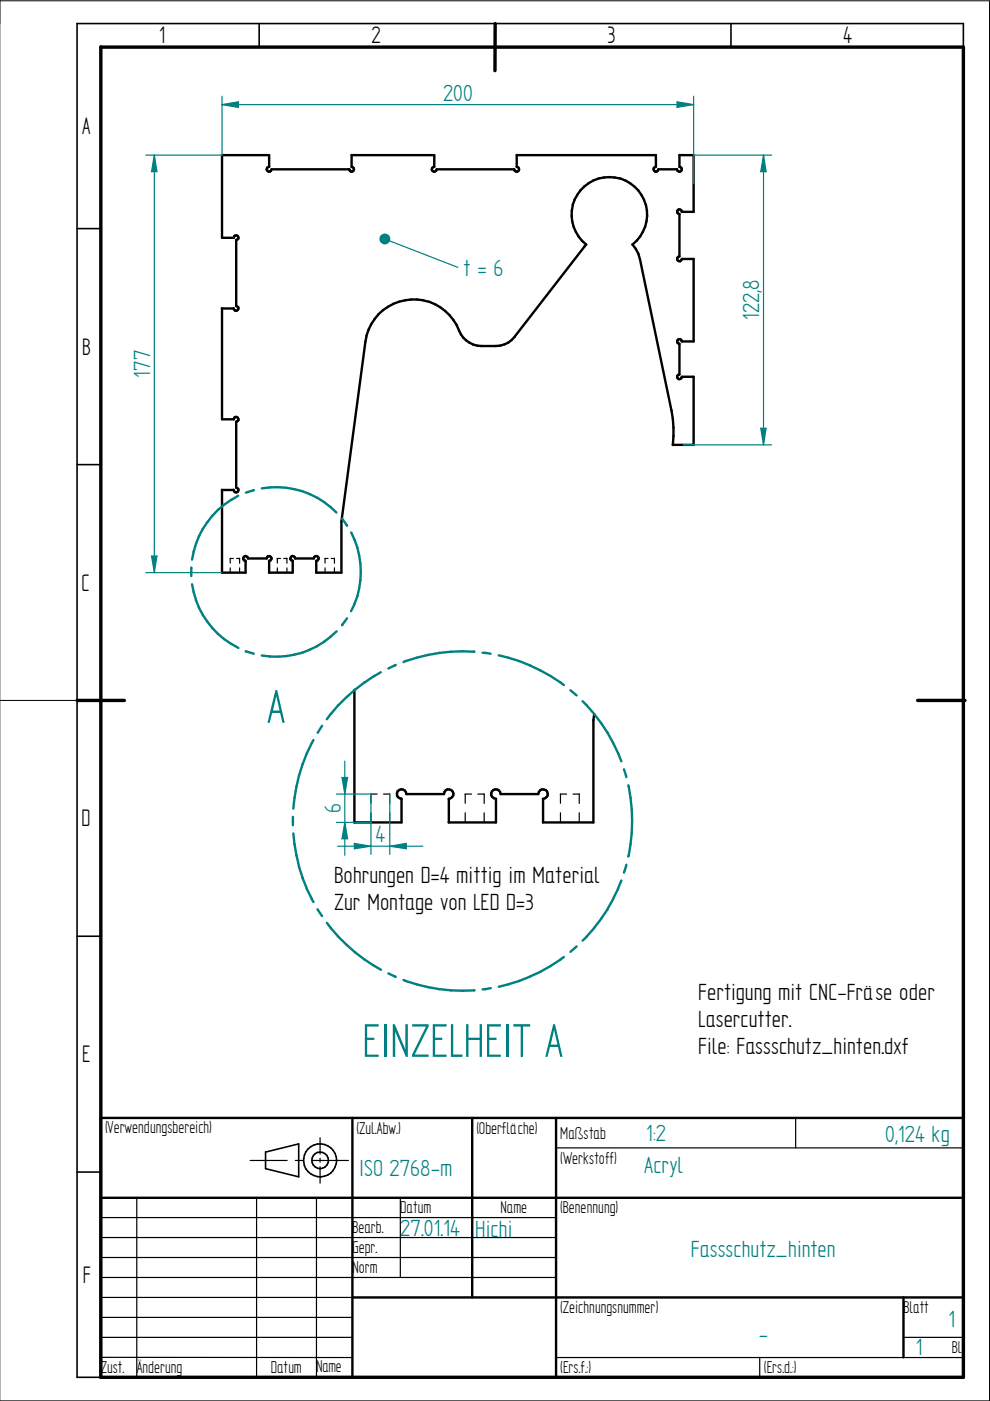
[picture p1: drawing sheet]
<svg xmlns="http://www.w3.org/2000/svg" width="210mm" height="297mm" viewBox="0 0 210 297" stroke-linecap="round" stroke-linejoin="round" font-family="sans-serif">
<path d="M0 0v297h209.8v-296.8h-209.8M0 148.5h16.3" fill="none" stroke="#000" stroke-width=".21"/>
<g fill="none" stroke="#000" stroke-width=".34">
<path d="M16.3 5v287h5.1M16.3 5h188v5M54.9 5v5M105 5v5M155 5v5M16.3 48.5h5.1M16.3 98.5h5.1M16.3 148.5h5.1M16.3 198.5h5.1M16.3 248.5h5.1M56.3 244.2v3.6l7 1.7v-7l-7 1.8M64.4 246.4l.2 .7"/>
<path d="M64.4 245.6v.8M64.5 247.1l.4 .7M64.6 244.9l-.2 .8M64.8 247.8l.5 .6M65.3 248.4l.6 .5M65.3 243.6l-.7 1.3M65.9 248.9l.7 .4M65.9 243.1l-.6 .5M66.1 246l.1 .5M66.2 246.5l.3 .6M66.4 247l.4 .4M66.5 244.9l-.4 1.1"/>
<path d="M66.5 249.2l.8 .3M66.6 242.7l-.7 .4M66.8 247.4l.6 .3M66.8 244.6l-.3 .4M67.3 249.5h.8M67.3 247.7l.6 .1M67.3 242.6a3.5 3.5 0 0 1 3.7 4.9M67.3 242.5l-.7 .3M67.4 244.3a1.74 1.74 0 0 1 2.1 .9 1.74 1.74 0 0 1-.6 2.2M67.4 244.3l-.6 .3M68.4 247.7l-.6 .1M68.8 249.4l-.8 .1"/>
<path d="M68.9 247.4l-.5 .3M70.7 248.2l-1.2 .9-.8 .3M71 247.5l-.4 .7"/>
</g>
<path d="M21.4 9.9l182.9 .1v282h-182.9zM105 5l-.1 10M16.3 148.5h10.1M194.6 148.5h10" fill="none" stroke="#000" stroke-width=".72"/>
<g fill="none" stroke="#000" stroke-width=".51">
<path d="M47.1 32.9v17.5h2.5l.1-.3M47.1 32.9h10v2.5M56.5 35.9l.2 .3M56.6 35.6v.4M56.7 36.2l.3 .2M56.8 35.4l-.2 .3M57.1 35.3l-.3 .2M57.3 36.4h-.4M57.5 36.2l-.3 .2M74 35.9l.2 .3M74.1 35.9h-16.5l-.2 .3M74.1 36.2l.3 .2"/>
<path d="M74.3 36.4h.4M74.5 32.9h17.6v2.5M74.5 32.9v2.5l.5 .3 .1 .3-.2 .2M74.9 36.2l-.3 .2M91.5 35.9l.2 .3M91.6 35.6v.4M91.7 36.2l.2 .2h.3M91.8 35.4l-.2 .3M92.1 35.3l-.3 .2M92.5 36.2l-.3 .2M109 35.9l.1 .3M109.1 35.9h-16.5l-.1 .3"/>
<path d="M109.1 36.2l.3 .2M109.6 32.9h29.5v2.5M109.6 32.9v2.5l.4 .3 .1 .3-.2 .2M109.9 36.2l-.6 .2M123.9 39.6l-.9 .8M125.8 38.3l-2 1.3M128 37.6h2.3M128.1 37.6l-1.2 .2-1.1 .5M130.3 37.6l1.2 .2M131.4 37.8l1.2 .5M132.5 38.2l1.1 .7M133.6 38.8l.9 .8"/>
<path d="M134.5 39.5l.8 .9M138.6 35.9l.1 .3M138.6 35.6v.4M138.7 36.2l.3 .2M138.8 35.4l-.2 .3M139.1 35.3l-.3 .2M139.3 36.4h-.4M139.5 36.2l-.3 .2M143.5 35.9l.1 .3M143.6 35.9h-4l-.2 .3M143.6 36.2l.3 .2M143.8 36.4h.4"/>
<path d="M144.1 32.9h3v12h-2.6v-.3l-.5-.2M144.1 32.9v2.5l.4 .3 .1 .3-.2 .2M144.4 36.2l-.3 .2M49.7 50.1l.2-.2a.53 .53 0 0 1 .5 .1 .53 .53 0 0 1 .1 .6l-.2 .2M50.1 50.9v14l.4 .3-.1 .5M50.3 50.8l-.3 .1M121.8 42.4a8.1 8.1 0 0 0 2.5 9.5l-15.2 19.5M122.4 41.4l-.6 1M123.1 40.4l-.8 1M134.1 51.8l.7 1M134.8 52.7l.5 1.1M135 51l-.9 .9"/>
<path d="M135.3 40.3l.7 1.1M135.3 53.8l.4 1.1M135.7 54.9l6.7 32.1M136 41.3l.9 2.2M136.3 49.1l-1.3 2M136.8 48l-.5 1.1M136.9 43.4l.3 1.2M137.1 46.9l-.3 1.2M137.2 44.6v1.2M137.2 45.8l-.1 1.1M143.6 45l.2 .3M143.6 54.9l.1 .3"/>
<path d="M143.6 44.7v.4M143.6 54.7v.3M143.7 55.2l.3 .2M143.7 44.5l-.1 .3M143.8 45.3l.3 .1v9M143.8 54.4l-.2 .3M143.9 55.4h.4M144 44.4l-.3 .1M144.1 54.4l-.3 .1M144.4 55.2l.2-.3h2.5v17.5h-2.6l-.2-.5h-.3M144.5 55.2l-.3 .2M47 65.4h2.6"/>
<path d="M47.1 65.4v23.5h2.5l.1-.3M49.5 65.4l.2 .3M49.6 65.6l.3 .3M50.4 65.7l-.6 .2M78.7 68.8l-.6 1.1-.6 2.6-5.1 38.1v10.8h-5.4M79.4 67.7l-.7 1.1M81.2 65.8l-1 .9-.8 1M82.3 65.1l-1.1 .7M84.6 64l-2.4 1.1M88.4 63.5l1.3 .2M88.5 63.5h-1.4l-2.5 .5M89.7 63.7l1.3 .3"/>
<path d="M91 64l1.2 .5M92.2 64.5l1.1 .7M93.3 65.1l1.1 .9M94.4 65.9l.9 .9M95.3 66.8l.8 1.1M96.1 67.8l.8 1.2M96.8 68.9l.6 1.2M97.3 70.1l.4 .8M97.7 70.9l.6 .7M98.2 71.6l.7 .6M98.8 72.2l.8 .5M99.5 72.6l.9 .5"/>
<path d="M100.3 73.1l.9 .2M101.1 73.3l1 .1M102 73.4h3.2M107 73l-1.9 .4M108.5 72.1l-1.6 .9M109.1 71.4l-.6 .7M143.6 72.6l.2 .2M143.6 80l.1 .3M143.6 72.3v.3M143.6 79.7v.3M143.8 72.8l.3 .1v6.5M143.8 79.5l-.2 .2"/>
<path d="M144 71.9l-.4 .4M144.1 79.4l-.3 .1M49.7 88.6l.2-.2a.53 .53 0 0 1 .5 .2 .53 .53 0 0 1 .1 .5l-.2 .2M50.1 89.4v14l.4 .3-.1 .6M50.3 89.3l-.3 .1M142.4 87l.4 3.7M142.8 90.6v1.9M143.7 80.2l.3 .2M144.3 80.3l-.4 .1M144.4 80.2l.2-.3h2.5v14.4h-4.5l.2-1.8M144.5 80.2l-.3 .1M47 103.9h2.6"/>
<path d="M47.1 103.8v17.6M49.5 103.8l.2 .4M49.6 104.1l.3 .3M50.4 104.3l-.6 .1M51.6 118.5l.2 .3M51.6 118.3v.3M51.7 118.8l.4 .1v2.5h-5.1M52 117.9l.5 .2 .1 .3h4v-.3M52 117.9l-.4 .4M56.9 117.9l-.3 .2M56.9 117.9a.52 .52 0 0 1 .6 .7l-.2 .2M57.1 118.9v2.5"/>
<path d="M57.4 118.8l-.4 .1M61.6 118.5l.2 .3M61.6 118.3v.3M61.8 118.8l.3 .1v2.5h-5.1M62 117.9l.5 .2 .1 .3h3.9l.1-.3M62 117.9l-.4 .4M66.9 117.9l-.3 .2M66.9 117.9h.3l.4 .4-.3 .5M67.1 118.9v2.5M67.4 118.8l-.4 .1M75.1 146.3v28.1M126 151.4l-.2 1.3v21.7h-10.7v-5l.8-.4"/>
<path d="M84.2 168.6l.2 .4M84.2 168.2v.5M84.3 167.8l-.1 .4M84.3 169l.5 .2M84.6 167.5l-.3 .3M84.7 169.2l.4 .1v5.1h-10M85 167.4a.96 .96 0 0 1 1.1 1h8l.1-.5M85 167.3l-.4 .2M94.5 167.6l-.3 .3M94.9 167.4a.97 .97 0 0 1 1.1 .4 .97 .97 0 0 1-.2 1.2M94.9 167.3l-.4 .3M95.9 169l-.4 .2"/>
<path d="M104.1 168.6l.3 .4M104.1 168.2l.1 .5M104.3 167.8l-.2 .4M104.4 169l.3 .2M104.6 167.5l-.3 .3M104.7 169.2l.5 .1v5.1h-10.1l.1-5 .3-.2M105 167.4a.96 .96 0 0 1 1.1 1h8l.2-.5M105 167.3l-.4 .2M114.5 167.6l-.2 .3M114.9 167.4a.98 .98 0 0 1 1.1 .4 .98 .98 0 0 1-.1 1.2M114.9 167.3l-.4 .3M21.4 237h182.9v55h-182.9z"/>
<path d="M74.7 237v55M100.1 237v38.1M117.9 237v55M21.4 254h182.9M74.7 275.1h129.6M191.6 275.1v12.7"/>
</g>
<g fill="none" stroke="#000" stroke-width=".25">
<path d="M48.8 118.4h.7M48.8 118.4v1M50.2 118.4h.6M50.8 118.4v1M59.5 118.4h-.7v1M60.2 118.4h.6M60.8 118.4v1M68.9 118.4h.7M68.9 118.4v1M70.2 118.4h.7M70.9 118.4v1M48.8 120.4v1"/>
<path d="M50.8 120.4v1M58.8 120.4v1M60.8 120.4v1M68.9 120.4v1M70.9 120.4v1M78.6 168.4h1.4M78.7 168.4v1.9M78.7 172.3v2.1M81.3 168.4h1.3M82.6 168.3v2M82.6 172.3v2.1M98.6 168.4h1.4"/>
<path d="M98.6 168.4v1.9M98.6 172.3v2.1M101.3 168.4h1.4M102.7 168.3v2M102.7 172.3v2.1M118.8 168.4h1.3M118.8 168.4v1.9M118.8 172.3v2.1M121.5 168.4h1.3M122.8 168.3v2M122.8 172.3v2.1M168.7 237v6.4"/>
<path d="M21.4 258.1h96.5M29 254v38M53 246h7.9M54.4 254v38M62.6 246h1.7M66.1 246h7.8M67.1 254v38M67.9 241.2v3.5M67.9 245.6v.8M67.9 247.4v3.5M84.9 254v16.8M117.9 243.4h86.4"/>
<path d="M21.4 279.3h53.3M21.4 275.1h53.3M21.4 270.8h96.5M21.4 266.6h96.5M21.4 262.4h96.5M21.4 287.8h53.2M21.4 283.5h53.3M117.8 287.8h86.4M161.1 287.8v4.2M191.6 283.5h12.7"/>
</g>
<g fill="none" stroke="#008080" stroke-width=".51">
<path d="M41.1 116.9l-.4 1.8M41.6 115.2l-.5 1.8M43 112.1l-1.4 3.2M45 109.3l-2 2.8M46.3 108l-1.3 1.3M47.6 106.9l-1.3 1.2M49 106l-1.4 1M50.5 105.1l-1.5 .9M53.7 103.9l-1.5 .5M55.5 103.5a17.7 17.7 0 0 1 15.8 5.2M72.6 110l1 1.4-.1-.1M74.5 112.9a18 18 0 0 1-.1 16.7"/>
<path d="M40.6 120.4v1.7M40.7 123.9l.4 1.7M41.1 125.5l.5 1.8M41.5 127.2l.7 1.7M42.2 128.8l.8 1.6M43 130.3l1 1.5M43.9 131.8l1.1 1.4M45 133.1l1.3 1.4M46.2 134.4l1.4 1.2M47.5 135.5l1.5 1M49 136.5l1.5 .9M52.1 138.1l1.7 .5"/>
<path d="M52.2 138.1h.1M55.5 139l1.7 .2M57.2 139.2h1.8M60.7 139.1l-1.8 .1M62.4 138.8l-1.7 .3M64.1 138.4l-1.7 .4M65.7 137.8l-1.6 .6M67.3 137l-1.6 .8M68.7 136.1l-1.5 .9M70.1 135l-1.4 1.1M71.4 133.9l-1.3 1.1M72.6 132.5h.1"/>
<path d="M73.6 131.1l-1.1 1.4M100.5 138.1v.1a35.4 35.4 0 0 0-14.9 2.2M102.3 138.4l1.7 .2M105.7 138.9a36.2 36.2 0 0 1 13.8 6.3M66.1 157.5l-1 2.2-1.7 4.7M66.5 156.9l-.4 .6M68.3 153.9l-.9 1.5M70.1 151.3l-.8 1.2M71.8 149.5l-1.7 1.9M73.5 147.7l-1.7 1.8M75.4 146.1l-1.9 1.7M77.3 144.7l-1.9 1.5"/>
<path d="M79.4 143.3l-2.1 1.4M80.7 142.5l-1.3 .8M83.7 141.1l-1.4 .6M83.9 141l-.2 .1M120.9 146.3l1.4 1.1M123.5 148.7a35.5 35.5 0 0 1 8.2 12.7M62.1 173.2v1.8M62.2 176.7l.2 2.3M62.4 178.9l.5 2.5M62.9 166.7l-.7 4.7M63.4 164.3l-.5 2.5M132.3 163.1l.5 1.7"/>
<path d="M133.2 166.5a35 35 0 0 1 0 15.1M62.9 181.4l.5 2.4M63.4 183.7l.8 2.4M64.1 186.1l1 2.3M65 188.4l1.5 2.9M67.3 192.8l1 1.4M69.3 195.7l.8 1.1M70.1 196.7l1.7 1.9M71.7 198.6l1.8 1.8M126 196.8l-2.5 2.6M127.5 194.8l-1.6 2M130 190.6l-2.6 4.2"/>
<path d="M131.1 188.4l-1.1 2.2M131.7 186.7l-.7 1.7M132.8 183.3l-.5 1.7M73.5 200.3l1.9 1.7M75.3 201.9l4.1 2.9M79.3 204.8l1.5 .8M82.3 206.4l1.4 .7M83.7 207l.2 .1M85.6 207.8l.4 .2M86 208l2.3 .7M88.3 208.7l4.9 1M93.1 209.7l2.5 .3"/>
<path d="M95.6 210h4.9M100.5 210h.1M104.1 209.5l-1.8 .3M114.6 206a36.5 36.5 0 0 1-8.9 3.2M116.8 204.8l-2.2 1.2M118.8 203.5l-2.1 1.3M119.5 202.9l-.7 .6M122.3 200.7l-1.4 1.1"/>
</g>
<path d="M72.5 164.8h1.2M73.7 164.8l-.6 3.6-.6-3.6" fill="none" stroke="#008080" stroke-width=".25"/>
<path d="M72.5 164.8h1.2l-.6 3.6z" fill="#008080"/>
<path d="M73.1 174.3l-.6 3.5M73.1 174.4l.6 3.4h-1.2" fill="none" stroke="#008080" stroke-width=".25"/>
<path d="M73.1 174.4l.6 3.4h-1.2z" fill="#008080"/>
<path d="M71.3 168.4h7.4M71.3 174.4h7.4M73.1 161.4v20M82.6 179.4l3.5 .6v-1.2l-3.5 .6" fill="none" stroke="#008080" stroke-width=".25"/>
<path d="M82.6 179.4l3.5-.6v1.2z" fill="#008080"/>
<path d="M75.1 178.8l3.6 .6-3.6 .6v-1.2" fill="none" stroke="#008080" stroke-width=".25"/>
<path d="M75.1 178.8l3.6 .6-3.6 .6z" fill="#008080"/>
<path d="M81.6 50.7l15.5 6M71.6 179.4h18.1M78.7 168.4v12.7M82.6 168.4v12.7" fill="none" stroke="#008080" stroke-width=".25"/>
<circle cx="81.6" cy="50.7" r="1.17" fill="#008080"/>
<path d="M47 22.2l3.5-.6v1.2l-3.4-.6" fill="none" stroke="#008080" stroke-width=".25"/>
<path d="M47.1 22.2l3.4-.6v1.2z" fill="#008080"/>
<path d="M143.5 22.8l3.6-.6-3.5-.6v1.2" fill="none" stroke="#008080" stroke-width=".25"/>
<path d="M143.6 21.6l3.5 .6-3.5 .6z" fill="#008080"/>
<path d="M47.1 20.4v12.5M47.1 22.2h100M147.1 20.4v18.5M161.9 32.9l.5 3.5h-1.1l.6-3.5" fill="none" stroke="#008080" stroke-width=".25"/>
<path d="M161.9 32.9l.5 3.5h-1.1z" fill="#008080"/>
<path d="M161.3 90.8l.6 3.5 .5-3.5h-1.1" fill="none" stroke="#008080" stroke-width=".25"/>
<path d="M161.3 90.8h1.1l-.5 3.5z" fill="#008080"/>
<path d="M32.7 32.9l-.6 3.5M32.7 32.9l.6 3.5h-1.2M147.1 32.9h16.5M161.9 32.9v61.4M144.9 94.3h18.7" fill="none" stroke="#008080" stroke-width=".25"/>
<path d="M32.7 32.9l.6 3.5h-1.2z" fill="#008080"/>
<path d="M32.1 117.9h1.2M33.3 117.9l-.6 3.5-.6-3.5" fill="none" stroke="#008080" stroke-width=".25"/>
<path d="M32.1 117.9h1.2l-.6 3.5z" fill="#008080"/>
<path d="M30.9 32.9h16.2M32.7 32.9v88.5M30.9 121.4h16.2" fill="none" stroke="#008080" stroke-width=".25"/>
<g font-size="11.3" fill="#008080">
<text x="56.6" y="153.2">A</text>
<text x="76.8" y="224.1">EINZELHEIT A</text>
</g>
<g font-size="5.7">
<text x="33.8" y="9.2">1</text>
<text x="78.8" y="9.2">2</text>
<text x="128.8" y="9.2">3</text>
<text x="178.8" y="9.2">4</text>
<text x="17.4" y="28.4">A</text>
<text x="17.4" y="75.2">B</text>
<text x="17.3" y="125.2">C</text>
<text x="17.3" y="175.2">D</text>
<text x="17.4" y="225.2">E</text>
<text x="17.6" y="271.9">F</text>
</g>
<g font-size="5.6" fill="#008080">
<text x="93.9" y="21.3">200</text>
<text x="98.3" y="58.4">t = 6</text>
<text x="161" y="67.9" transform="rotate(-90 161 67.9)">122,8</text>
<text x="31.8" y="80.1" transform="rotate(-90 31.8 80.1)">177</text>
<text x="72.3" y="172.4" transform="rotate(-90 72.3 172.4)">6</text>
<text x="79.6" y="178.5">4</text>
<text x="137" y="242">1:2</text>
<text x="187.7" y="242.2">0,124 kg</text>
<text x="76.2" y="249.4">ISO 2768-m</text>
<text x="136.6" y="248.8">Acryl</text>
<text x="84.9" y="262">27.01.14</text>
<text x="100.8" y="262.3">Hichi</text>
<text x="146.5" y="266.6">Fassschutz_hinten</text>
<text x="201.1" y="281.3">1</text>
<text x="160.9" y="284.6">-</text>
<text x="194.2" y="287.4">1</text>
</g>
<g font-size="5.6">
<text x="70.9" y="187.3">Bohrungen D=4 mittig im Material</text>
<text x="70.9" y="193">Zur Montage von LED D=3</text>
<text x="148" y="212.1">Fertigung mit CNC-Fräse oder</text>
<text x="148" y="217.8">Lasercutter.</text>
<text x="148" y="223.5">File: Fassschutz_hinten.dxf</text>
</g>
<g font-size="4.1">
<text x="22.3" y="240.2">(Verwendungsbereich)</text>
<text x="75.6" y="240.4">(Zul.Abw.)</text>
<text x="101" y="240.4">(Oberfläche)</text>
<text x="118.8" y="241.4">Maßstab</text>
<text x="118.8" y="246.7">(Werkstoff)</text>
<text x="84.9" y="257.3">Datum</text>
<text x="106.1" y="257.3">Name</text>
<text x="118.8" y="257.3">(Benennung)</text>
<text x="74.7" y="261.5">Bearb.</text>
<text x="74.7" y="265.7">Gepr.</text>
<text x="74.7" y="270">Norm</text>
<text x="118.8" y="278.4">(Zeichnungsnummer)</text>
<text x="191.6" y="278.4">Blatt</text>
<text x="201.8" y="286.9">Bl.</text>
<text x="21.4" y="291.1">Zust. Änderung</text>
<text x="57.4" y="291.1">Datum</text>
<text x="67.1" y="291">Name</text>
<text x="118.8" y="291.1">(Ers.f.:)</text>
<text x="162" y="291.1">(Ers.d.:)</text>
</g>
</svg>
